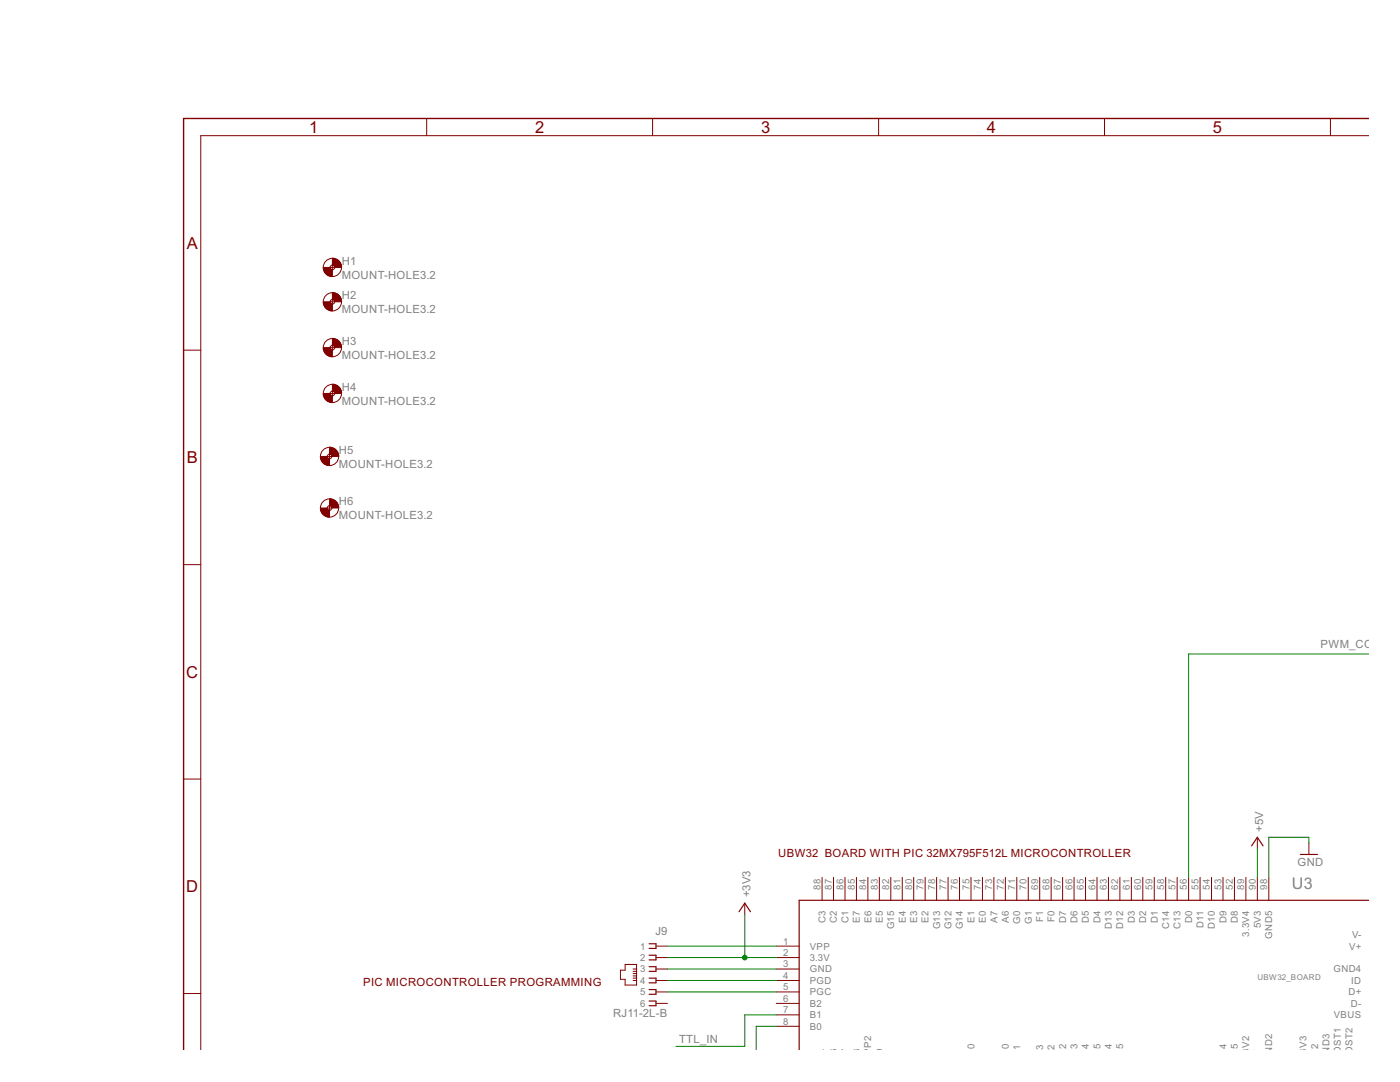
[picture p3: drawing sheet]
<svg xmlns="http://www.w3.org/2000/svg" width="279mm" height="216mm" viewBox="0 0 279 216" stroke-linecap="round" stroke-linejoin="round" font-family="sans-serif">
<path d="M249.8 168.8l1.1-1.7 1.2 1.7M259.5 170.5h3.4M273.1 179.6h-113.6v30M129.5 188.3h1.4v1h-1.4M129.5 190.6h1.4v.9h-1.4M129.5 192.9h1.4v.9h-1.4M129.5 195.2h1.4v.9h-1.4M129.5 197.5h1.4v.9h-1.4M129.5 199.7h1.4v1h-1.4M147.5 181.9l1.1-1.7 1.2 1.7" fill="none" stroke="#800000" stroke-width=".23"/>
<g fill="none" stroke="#800000" stroke-width=".2">
<path d="M85.2 23.6v3.5M130.2 23.6v3.5M175.3 23.6v3.5M220.4 23.6v3.5M265.5 23.6v3.5M273.1 27.1h-233v182.5M65.9 53.4h.9M66.3 52.9v.9M66.3 59.8v.9M36.6 69.9h3.5M65.9 60.2h.9M65.9 69.4h.9"/>
<path d="M65.9 78.5h.9M66.3 68.9v.9M66.3 78v1M65.3 91.1h.9M65.8 90.6v.9M36.6 112.7h3.5M65.3 101.4h.9M65.8 100.9v.9M36.6 155.4h3.5M164.1 175.1v4.5M166.3 175.1v4.5M168.6 175.1v4.5"/>
<path d="M170.9 175.1v4.5M173.2 175.1v4.5M175.5 175.1v4.5M177.8 175.1v4.5M180.1 175.1v4.5M182.4 175.1v4.5M184.6 175.1v4.5M186.9 175.1v4.5M189.2 175.1v4.5M191.5 175.1v4.5M193.8 175.1v4.5M196.1 175.1v4.5"/>
<path d="M198.4 175.1v4.5M200.6 175.1v4.5M202.9 175.1v4.5M205.2 175.1v4.5M207.5 175.1v4.5M209.8 175.1v4.5M212.1 175.1v4.5M214.4 175.1v4.5M216.6 175.1v4.5M218.9 175.1v4.5M221.2 175.1v4.5M223.5 175.1v4.5"/>
<path d="M225.8 175.1v4.5M228.1 175.1v4.5M230.4 175.1v4.5M232.6 175.1v4.5M234.9 175.1v4.5M237.2 175.1v4.5M239.5 175.1v4.5M241.8 175.1v4.5M244.1 175.1v4.5M246.4 175.1v4.5M248.6 175.1v4.5M250.9 167.1v2.3"/>
<path d="M250.9 175.1v4.5M253.2 175.1v4.5M261.2 168.2v2.3M36.6 198.2h3.5M124.8 192.4h2.2v4.2h-2.2v-1.2h-1v-1.8h1zM126.3 193.4h.7M126.3 193.8h.7M126.3 194.3h.7M126.3 194.7h.7M126.3 195.2h.7M126.3 195.6h.7M130.9 193.4h2.3"/>
<path d="M130.9 195.6h2.3M130.9 188.8h2.3M130.9 191.1h2.3M130.9 197.9h2.3M148.6 180.2v2.3M154.9 193.4h4.6M154.9 195.6h4.6M154.9 188.8h4.6M154.9 191.1h4.6M154.9 197.9h4.6M130.9 200.2h2.3M154.9 200.2h4.6"/>
<path d="M154.9 202.5h4.6M154.9 204.8h4.6"/>
<circle cx="66.3" cy="53.4" r="1.82"/>
<circle cx="66.3" cy="53.4" r=".47"/>
<circle cx="66.3" cy="69.4" r="1.82"/>
<circle cx="66.3" cy="78.5" r="1.82"/>
<circle cx="66.3" cy="60.2" r="1.82"/>
<circle cx="66.3" cy="60.2" r=".47"/>
<circle cx="66.3" cy="78.5" r=".47"/>
<circle cx="66.3" cy="69.4" r=".47"/>
<circle cx="65.8" cy="91.1" r="1.82"/>
<circle cx="65.8" cy="91.1" r=".47"/>
<circle cx="65.8" cy="101.4" r="1.82"/>
<circle cx="65.8" cy="101.4" r=".47"/>
</g>
<path d="M273.1 23.6h-236.5v186" fill="none" stroke="#800000" stroke-width=".28"/>
<g fill="#800000" stroke="#800000" stroke-width=".2">
<path d="M66.3 51.5a1.83 1.83 0 0 1 1.9 1.9h-1.4l-.1-.4-.4-.1z" fill-rule="evenodd"/>
<path d="M64.5 53.4h1.4l.1 .3 .3 .1v1.4a1.79 1.79 0 0 1-1.8-1.8z" fill-rule="evenodd"/>
<path d="M66.3 58.4a1.83 1.83 0 0 1 1.9 1.8h-1.4l-.1-.3-.4-.1z" fill-rule="evenodd"/>
<path d="M64.5 60.2h1.4l.1 .3 .3 .2v1.3a1.79 1.79 0 0 1-1.8-1.8z" fill-rule="evenodd"/>
<path d="M66.3 67.5a1.83 1.83 0 0 1 1.9 1.9h-1.4l-.1-.4-.4-.1z" fill-rule="evenodd"/>
<path d="M64.5 69.4h1.4l.1 .3 .3 .1v1.4a1.79 1.79 0 0 1-1.8-1.8z" fill-rule="evenodd"/>
<path d="M66.3 76.7a1.83 1.83 0 0 1 1.9 1.8h-1.4l-.1-.3-.4-.2z" fill-rule="evenodd"/>
<path d="M64.5 78.5h1.4l.1 .3 .3 .2v1.3a1.79 1.79 0 0 1-1.8-1.8z" fill-rule="evenodd"/>
<path d="M65.8 89.2a1.83 1.83 0 0 1 1.8 1.9h-1.4l-.1-.4-.3-.1z" fill-rule="evenodd"/>
<path d="M63.9 91.1h1.4l.1 .3 .4 .1v1.4a1.79 1.79 0 0 1-1.9-1.8z" fill-rule="evenodd"/>
<path d="M65.8 99.5a1.79 1.79 0 0 1 1.8 1.9h-1.4l-.1-.4-.3-.1z" fill-rule="evenodd"/>
<path d="M63.9 101.4h1.4l.1 .3 .4 .1v1.4a1.79 1.79 0 0 1-1.9-1.8z" fill-rule="evenodd"/>
</g>
<path d="M273.1 130.5h-35.9v44.6M250.9 169.4v5.7M261.2 168.2v-1.1h-8v8M133.2 193.4h21.7M133.2 195.6h21.7M133.2 197.9h21.7M133.2 188.8h21.7M133.2 191.1h21.7M148.6 182.5v8.6M154.9 202.5h-6.3v6.3h-13.7M154.9 204.8h-4v4.8" fill="none" stroke="#008000" stroke-width=".2"/>
<circle cx="148.6" cy="191.1" r=".47" fill="#008000" stroke="#008000" stroke-width=".2"/>
<g font-size="3.7" fill="#800000">
<text x="61.7" y="26.5">1</text>
<text x="106.8" y="26.5">2</text>
<text x="151.9" y="26.5">3</text>
<text x="197" y="26.5">4</text>
<text x="242.1" y="26.5">5</text>
<text x="37.3" y="49.6">A</text>
<text x="37.3" y="92.4">B</text>
<text x="37.2" y="135.2">C</text>
<text x="37.2" y="178">D</text>
</g>
<text font-size="3.6" fill="#808080" x="257.8" y="177.4">U3</text>
<g font-size="2.5" fill="#808080">
<text x="68.2" y="52.8">H1</text>
<text x="68.2" y="55.6">MOUNT-HOLE3.2</text>
<text x="68.2" y="59.7">H2</text>
<text x="68.2" y="62.4">MOUNT-HOLE3.2</text>
<text x="68.2" y="71.6">MOUNT-HOLE3.2</text>
<text x="68.2" y="68.8">H3</text>
<text x="68.2" y="78">H4</text>
<text x="68.2" y="80.7">MOUNT-HOLE3.2</text>
<text x="67.6" y="93.3">MOUNT-HOLE3.2</text>
<text x="67.6" y="90.5">H5</text>
<text x="67.6" y="100.8">H6</text>
<text x="67.6" y="103.6">MOUNT-HOLE3.2</text>
<text x="263.5" y="129.4">PWM_CONTRO</text>
<text x="252.1" y="165.9" transform="rotate(-90 252.1 165.9)">+5V</text>
<text x="259" y="172.8">GND</text>
<text x="149.8" y="179.1" transform="rotate(-90 149.8 179.1)">+3V3</text>
<text x="130.8" y="186.5">J9</text>
<text x="122.3" y="203">RJ11-2L-B</text>
<text x="135.5" y="208.2">TTL_IN</text>
</g>
<g font-size="2.5" fill="#800000">
<text x="155.3" y="171">UBW32 BOARD WITH PIC 32MX795F512L MICROCONTROLLER</text>
<text x="72.5" y="196.7">PIC MICROCONTROLLER PROGRAMMING</text>
</g>
<g font-size="2.1" fill="#808080">
<text x="163.7" y="177.5" transform="rotate(-90 163.7 177.5)">88</text>
<text x="166" y="177.5" transform="rotate(-90 166 177.5)">87</text>
<text x="168.3" y="177.5" transform="rotate(-90 168.3 177.5)">86</text>
<text x="170.6" y="177.5" transform="rotate(-90 170.6 177.5)">85</text>
<text x="172.9" y="177.5" transform="rotate(-90 172.9 177.5)">84</text>
<text x="175.2" y="177.5" transform="rotate(-90 175.2 177.5)">83</text>
<text x="177.5" y="177.5" transform="rotate(-90 177.5 177.5)">82</text>
<text x="179.7" y="177.5" transform="rotate(-90 179.7 177.5)">81</text>
<text x="182" y="177.5" transform="rotate(-90 182 177.5)">80</text>
<text x="184.3" y="177.5" transform="rotate(-90 184.3 177.5)">79</text>
<text x="186.6" y="177.5" transform="rotate(-90 186.6 177.5)">78</text>
<text x="188.9" y="177.5" transform="rotate(-90 188.9 177.5)">77</text>
<text x="191.2" y="177.5" transform="rotate(-90 191.2 177.5)">76</text>
<text x="193.5" y="177.5" transform="rotate(-90 193.5 177.5)">75</text>
<text x="195.7" y="177.5" transform="rotate(-90 195.7 177.5)">74</text>
<text x="198" y="177.5" transform="rotate(-90 198 177.5)">73</text>
<text x="200.3" y="177.5" transform="rotate(-90 200.3 177.5)">72</text>
<text x="202.6" y="177.5" transform="rotate(-90 202.6 177.5)">71</text>
<text x="204.9" y="177.5" transform="rotate(-90 204.9 177.5)">70</text>
<text x="207.2" y="177.5" transform="rotate(-90 207.2 177.5)">69</text>
<text x="209.5" y="177.5" transform="rotate(-90 209.5 177.5)">68</text>
<text x="211.7" y="177.5" transform="rotate(-90 211.7 177.5)">67</text>
<text x="214" y="177.5" transform="rotate(-90 214 177.5)">66</text>
<text x="216.3" y="177.5" transform="rotate(-90 216.3 177.5)">65</text>
<text x="218.6" y="177.5" transform="rotate(-90 218.6 177.5)">64</text>
<text x="220.9" y="177.5" transform="rotate(-90 220.9 177.5)">63</text>
<text x="223.2" y="177.5" transform="rotate(-90 223.2 177.5)">62</text>
<text x="225.5" y="177.5" transform="rotate(-90 225.5 177.5)">61</text>
<text x="227.7" y="177.5" transform="rotate(-90 227.7 177.5)">60</text>
<text x="230" y="177.5" transform="rotate(-90 230 177.5)">59</text>
<text x="232.3" y="177.5" transform="rotate(-90 232.3 177.5)">58</text>
<text x="234.6" y="177.5" transform="rotate(-90 234.6 177.5)">57</text>
<text x="236.9" y="177.5" transform="rotate(-90 236.9 177.5)">56</text>
<text x="239.2" y="177.5" transform="rotate(-90 239.2 177.5)">55</text>
<text x="241.5" y="177.5" transform="rotate(-90 241.5 177.5)">54</text>
<text x="243.7" y="177.5" transform="rotate(-90 243.7 177.5)">53</text>
<text x="246" y="177.5" transform="rotate(-90 246 177.5)">52</text>
<text x="248.3" y="177.5" transform="rotate(-90 248.3 177.5)">89</text>
<text x="250.6" y="177.5" transform="rotate(-90 250.6 177.5)">90</text>
<text x="252.9" y="177.5" transform="rotate(-90 252.9 177.5)">98</text>
<text x="164.8" y="184.3" transform="rotate(-90 164.8 184.3)">C3</text>
<text x="167" y="184.3" transform="rotate(-90 167 184.3)">C2</text>
<text x="169.3" y="184.3" transform="rotate(-90 169.3 184.3)">C1</text>
<text x="171.6" y="184.1" transform="rotate(-90 171.6 184.1)">E7</text>
<text x="173.9" y="184.1" transform="rotate(-90 173.9 184.1)">E6</text>
<text x="176.2" y="184.1" transform="rotate(-90 176.2 184.1)">E5</text>
<text x="178.5" y="185.4" transform="rotate(-90 178.5 185.4)">G15</text>
<text x="180.8" y="184.1" transform="rotate(-90 180.8 184.1)">E4</text>
<text x="183" y="184.1" transform="rotate(-90 183 184.1)">E3</text>
<text x="185.3" y="184.1" transform="rotate(-90 185.3 184.1)">E2</text>
<text x="187.6" y="185.4" transform="rotate(-90 187.6 185.4)">G13</text>
<text x="189.9" y="185.4" transform="rotate(-90 189.9 185.4)">G12</text>
<text x="192.2" y="185.4" transform="rotate(-90 192.2 185.4)">G14</text>
<text x="194.5" y="184.1" transform="rotate(-90 194.5 184.1)">E1</text>
<text x="196.8" y="184.1" transform="rotate(-90 196.8 184.1)">E0</text>
<text x="199" y="184.1" transform="rotate(-90 199 184.1)">A7</text>
<text x="201.3" y="184.1" transform="rotate(-90 201.3 184.1)">A6</text>
<text x="203.6" y="184.4" transform="rotate(-90 203.6 184.4)">G0</text>
<text x="205.9" y="184.4" transform="rotate(-90 205.9 184.4)">G1</text>
<text x="208.2" y="184" transform="rotate(-90 208.2 184)">F1</text>
<text x="210.5" y="184" transform="rotate(-90 210.5 184)">F0</text>
<text x="212.8" y="184.3" transform="rotate(-90 212.8 184.3)">D7</text>
<text x="215" y="184.3" transform="rotate(-90 215 184.3)">D6</text>
<text x="217.3" y="184.3" transform="rotate(-90 217.3 184.3)">D5</text>
<text x="219.6" y="184.3" transform="rotate(-90 219.6 184.3)">D4</text>
<text x="221.9" y="185.3" transform="rotate(-90 221.9 185.3)">D13</text>
<text x="224.2" y="185.3" transform="rotate(-90 224.2 185.3)">D12</text>
<text x="226.5" y="184.3" transform="rotate(-90 226.5 184.3)">D3</text>
<text x="228.8" y="184.3" transform="rotate(-90 228.8 184.3)">D2</text>
<text x="231" y="184.3" transform="rotate(-90 231 184.3)">D1</text>
<text x="233.3" y="185.3" transform="rotate(-90 233.3 185.3)">C14</text>
<text x="235.6" y="185.3" transform="rotate(-90 235.6 185.3)">C13</text>
<text x="237.9" y="184.3" transform="rotate(-90 237.9 184.3)">D0</text>
<text x="240.2" y="185.2" transform="rotate(-90 240.2 185.2)">D11</text>
<text x="242.5" y="185.3" transform="rotate(-90 242.5 185.3)">D10</text>
<text x="244.8" y="184.3" transform="rotate(-90 244.8 184.3)">D9</text>
<text x="247" y="184.3" transform="rotate(-90 247 184.3)">D8</text>
<text x="251.6" y="185.3" transform="rotate(-90 251.6 185.3)">5V3</text>
<text x="127.7" y="189.5">1</text>
<text x="127.7" y="191.8">2</text>
<text x="156.3" y="188.5">1</text>
<text x="156.3" y="190.8">2</text>
<text x="161.6" y="191.8">3.3V</text>
<text x="161.6" y="189.5">VPP</text>
<text x="249.3" y="186.9" transform="rotate(-90 249.3 186.9)">3.3V4</text>
<text x="253.9" y="187.3" transform="rotate(-90 253.9 187.3)">GND5</text>
<text x="269.2" y="189.5">V+</text>
<text x="269.8" y="187.2">V-</text>
<text x="127.7" y="194">3</text>
<text x="127.7" y="196.3">4</text>
<text x="156.3" y="193">3</text>
<text x="156.3" y="195.3">4</text>
<text x="156.3" y="197.6">5</text>
<text x="161.6" y="194">GND</text>
<text x="161.6" y="196.3">PGD</text>
<text x="266.1" y="194">GND4</text>
<text x="269.7" y="196.3">ID</text>
<text x="127.7" y="198.6">5</text>
<text x="127.7" y="200.9">6</text>
<text x="156.3" y="199.9">6</text>
<text x="156.3" y="202.2">7</text>
<text x="161.6" y="198.6">PGC</text>
<text x="161.6" y="200.9">B2</text>
<text x="161.6" y="203.2">B1</text>
<text x="266.2" y="203.2">VBUS</text>
<text x="269.1" y="198.6">D+</text>
<text x="269.6" y="200.9">D-</text>
<text x="156.3" y="204.5">8</text>
<text x="161.6" y="205.5">B0</text>
<text x="164.7" y="211.8" transform="rotate(-90 164.7 211.8)">C4</text>
<text x="167" y="211.8" transform="rotate(-90 167 211.8)">G6</text>
<text x="169.3" y="211.8" transform="rotate(-90 169.3 211.8)">G7</text>
<text x="171.6" y="211.8" transform="rotate(-90 171.6 211.8)">G8</text>
<text x="173.9" y="211.8" transform="rotate(-90 173.9 211.8)">VPP2</text>
<text x="176.2" y="211.8" transform="rotate(-90 176.2 211.8)">G9</text>
<text x="194.5" y="211.8" transform="rotate(-90 194.5 211.8)">A10</text>
<text x="201.3" y="211.8" transform="rotate(-90 201.3 211.8)">B10</text>
<text x="203.6" y="211.8" transform="rotate(-90 203.6 211.8)">B11</text>
<text x="208.2" y="211.8" transform="rotate(-90 208.2 211.8)">F13</text>
<text x="210.5" y="211.8" transform="rotate(-90 210.5 211.8)">F12</text>
<text x="212.7" y="211.8" transform="rotate(-90 212.7 211.8)">B12</text>
<text x="215" y="211.8" transform="rotate(-90 215 211.8)">B13</text>
<text x="217.3" y="211.8" transform="rotate(-90 217.3 211.8)">B14</text>
<text x="219.6" y="211.8" transform="rotate(-90 219.6 211.8)">B15</text>
<text x="221.9" y="211.8" transform="rotate(-90 221.9 211.8)">D14</text>
<text x="224.2" y="211.8" transform="rotate(-90 224.2 211.8)">D15</text>
<text x="244.8" y="211.8" transform="rotate(-90 244.8 211.8)">A14</text>
<text x="247" y="211.8" transform="rotate(-90 247 211.8)">A15</text>
<text x="249.3" y="211.8" transform="rotate(-90 249.3 211.8)">3.3V2</text>
<text x="253.9" y="211.8" transform="rotate(-90 253.9 211.8)">GND2</text>
<text x="260.8" y="211.8" transform="rotate(-90 260.8 211.8)">3.3V3</text>
<text x="263" y="211.8" transform="rotate(-90 263 211.8)">5V2</text>
<text x="265.3" y="211.8" transform="rotate(-90 265.3 211.8)">GND3</text>
<text x="267.6" y="211.8" transform="rotate(-90 267.6 211.8)">HOST1</text>
<text x="269.9" y="211.8" transform="rotate(-90 269.9 211.8)">HOST2</text>
</g>
<text font-size="1.8" fill="#808080" x="251" y="195.6">UBW32_BOARD</text>
</svg>
